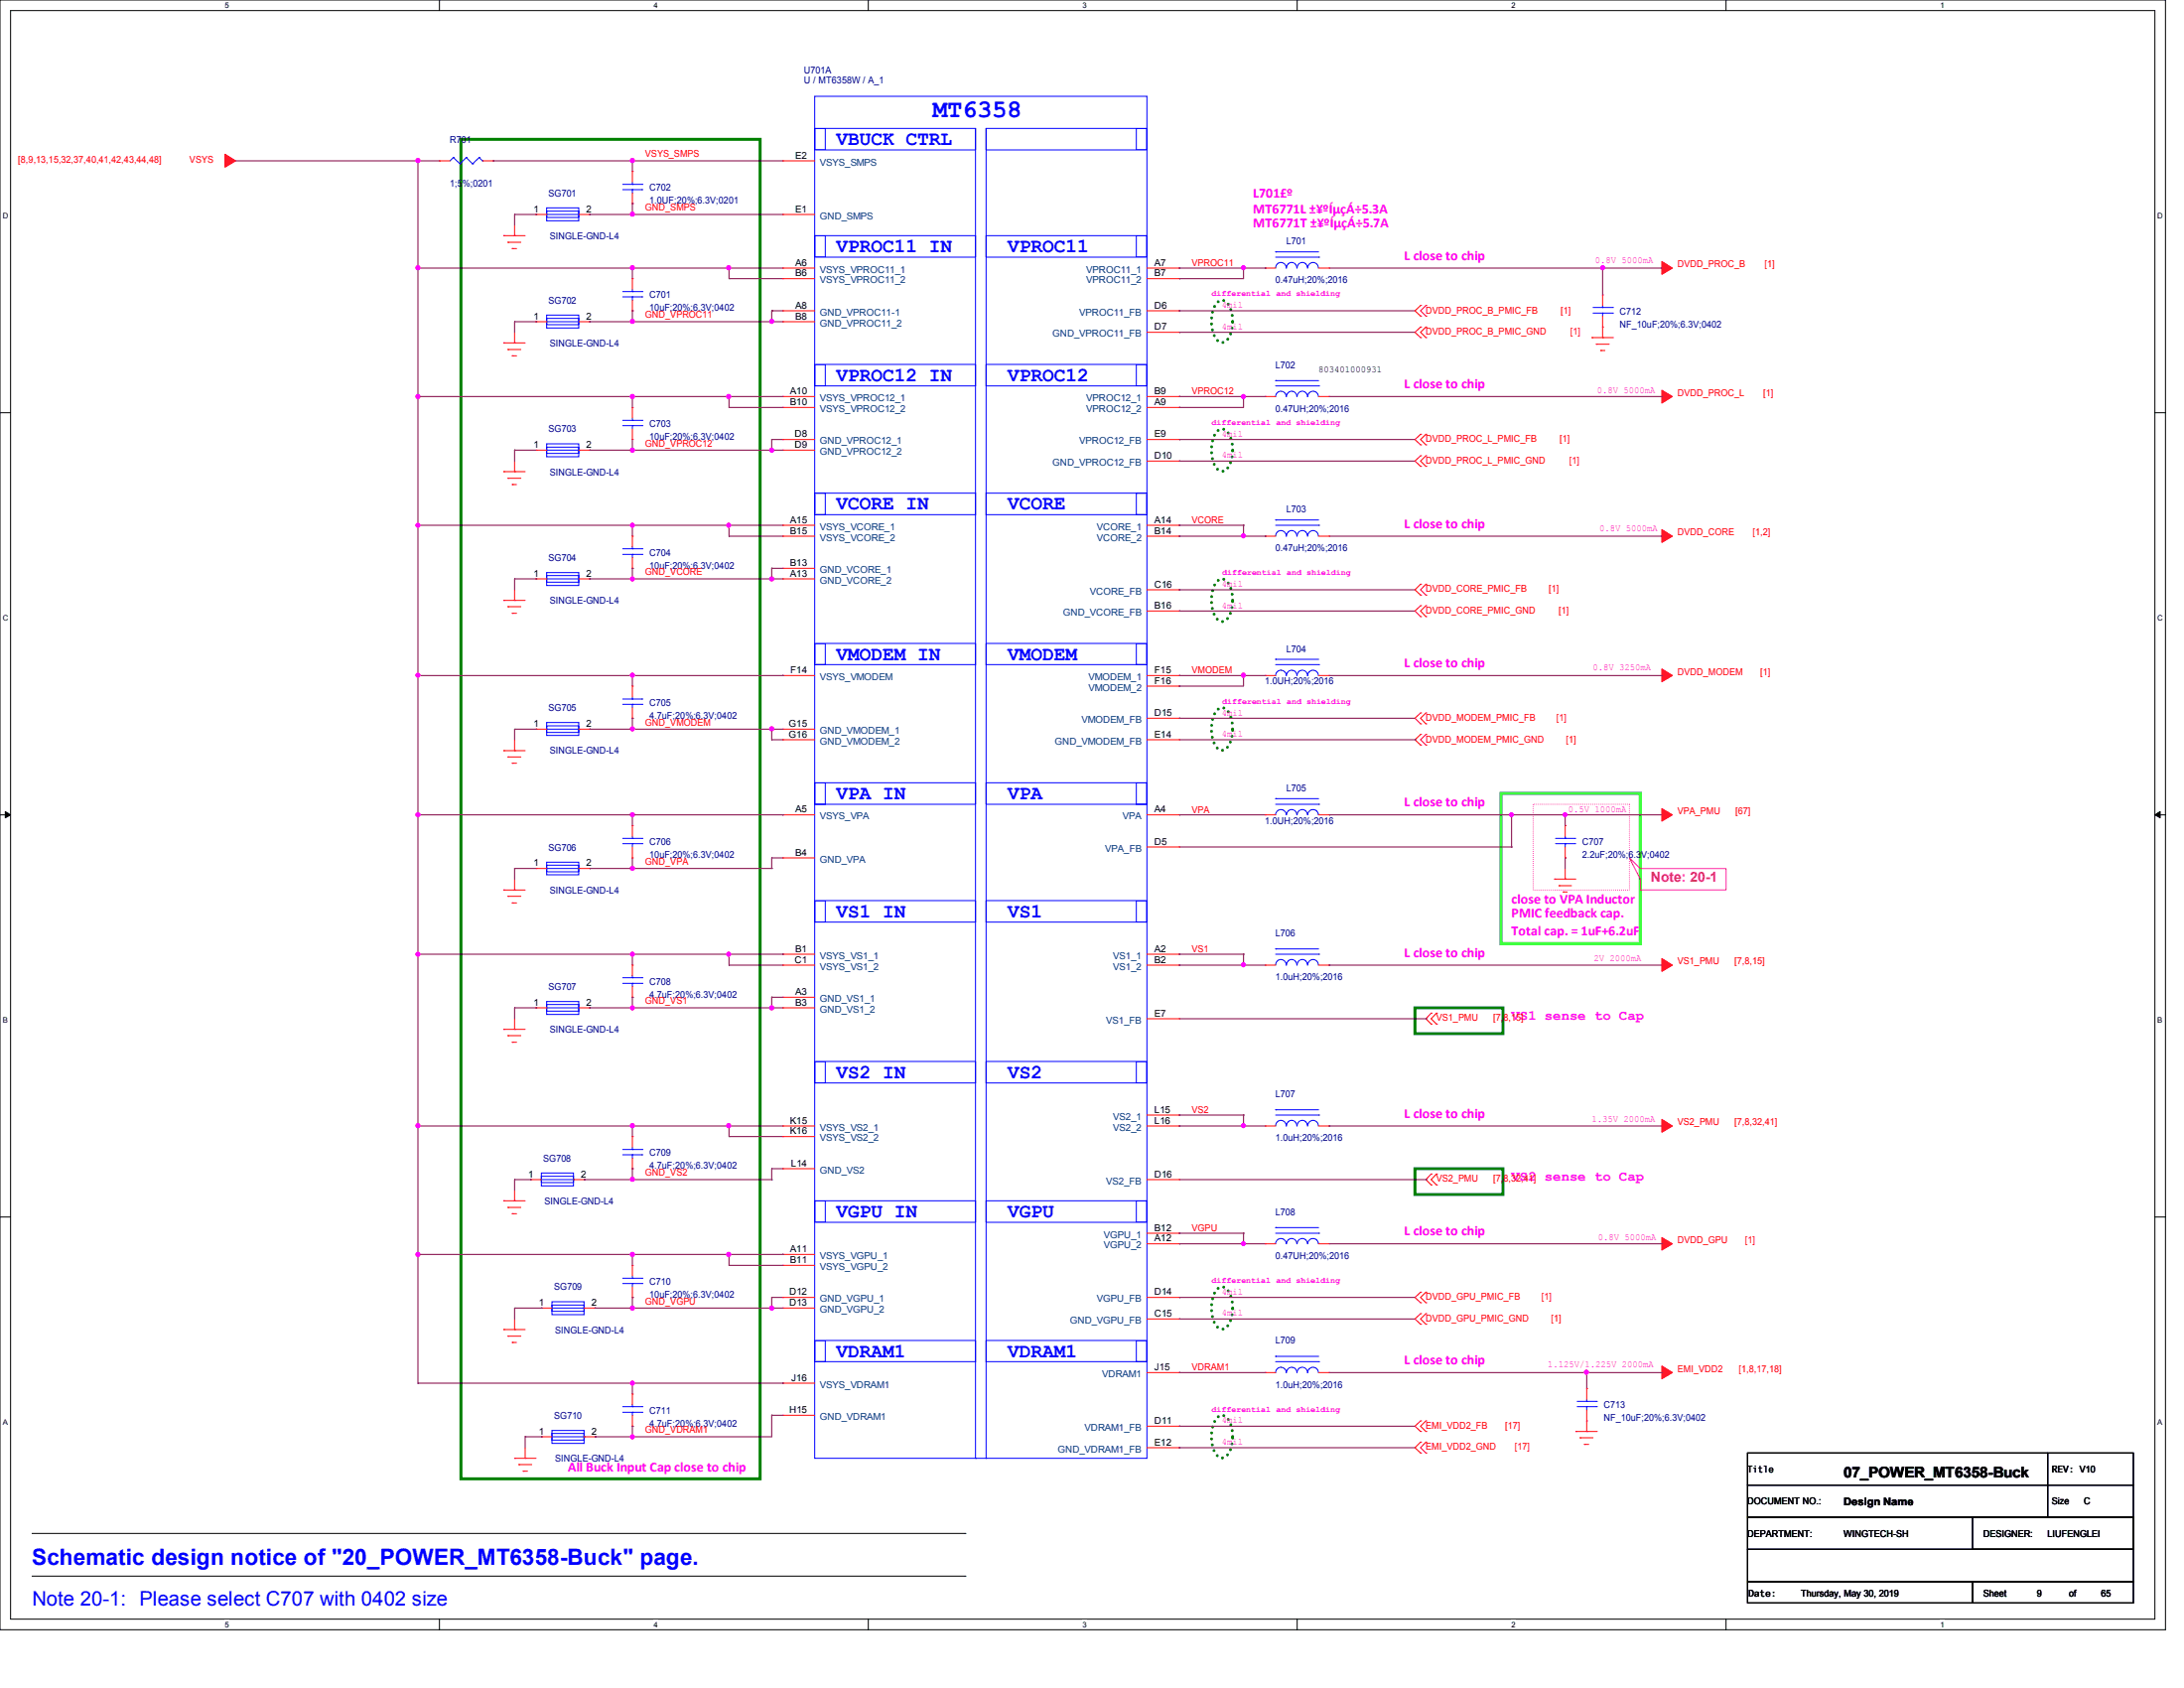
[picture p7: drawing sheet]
<svg xmlns="http://www.w3.org/2000/svg" width="279mm" height="216mm" viewBox="0 0 279 216" stroke-linecap="round" stroke-linejoin="round" font-family="sans-serif">
<path d="M0 0h277v208.4h-277zM1.4 1.4h274.3v205.7h-274.3z" fill="none" stroke="#000" stroke-width=".13"/>
<g fill="#fff">
<path d="M28.8 .1h.5v1.1h-.5z"/>
<path d="M28.8 207.2h.5v1.1h-.5z"/>
</g>
<path d="M56.2 0v1.4M56.2 207.1v1.3" fill="none" stroke="#000" stroke-width=".13"/>
<g fill="#fff">
<path d="M83.7 .1h.5v1.1h-.5z"/>
<path d="M83.7 207.2h.5v1.1h-.5z"/>
</g>
<path d="M111.1 0v1.4M111.1 207.1v1.3" fill="none" stroke="#000" stroke-width=".13"/>
<g fill="#fff">
<path d="M138.5 .1h.6v1.1h-.6z"/>
<path d="M138.5 207.2h.6v1.1h-.6z"/>
</g>
<path d="M165.9 0v1.4M165.9 207.1v1.3" fill="none" stroke="#000" stroke-width=".13"/>
<g fill="#fff">
<path d="M193.4 .1h.5v1.1h-.5z"/>
<path d="M193.4 207.2h.5v1.1h-.5z"/>
</g>
<path d="M220.8 0v1.4M220.8 207.1v1.3" fill="none" stroke="#000" stroke-width=".13"/>
<g fill="#fff">
<path d="M248.2 .1h.6v1.1h-.6z"/>
<path d="M248.2 207.2h.6v1.1h-.6z"/>
<path d="M.3 27.1h.8v1.1h-.8z"/>
<path d="M276 27.1h.7v1.1h-.7z"/>
<path d="M.3 78.5h.8v1.1h-.8z"/>
<path d="M276 78.5h.7v1.1h-.7z"/>
</g>
<path d="M0 52.8h1.4M275.7 52.8h1.3" fill="none" stroke="#000" stroke-width=".13"/>
<g fill="#fff">
<path d="M.3 129.9h.7v1.1h-.7z"/>
<path d="M276 129.9h.6v1.1h-.6z"/>
</g>
<path d="M0 104.2h1.4M275.7 104.2h1.3" fill="none" stroke="#000" stroke-width=".13"/>
<path d="M.7 103.8l.7 .4-.7 .4zM275.7 104.2l.7-.4v.8z" fill="#000" stroke="#000" stroke-width=".13"/>
<g fill="#fff">
<path d="M.3 181.4h.7v1.1h-.7z"/>
<path d="M276 181.4h.6v1.1h-.6z"/>
</g>
<g fill="none" stroke="#000" stroke-width=".13">
<path d="M0 155.7h1.4M275.7 155.7h1.3M4.1 196.1h119.3M123.4 196.1h.1M223.6 185.8h38.4v4.1h-38.4zM223.6 189.9h38.4v4.2h-38.4zM223.6 198.2h49.3v4.1h-49.3zM223.6 194.1h49.3v4.1h-49.3zM252.3 194.1h20.6v4.1h-20.6zM262 185.8h10.9v4.1h-10.9zM262 189.9h10.9v4.2h-10.9zM4.1 201.6h119.3"/>
<path d="M123.4 201.6h.1M223.6 202.3h28.7v2.7h-28.7zM252.3 202.3h20.6v2.7h-20.6z"/>
</g>
<path d="M59 17.8h38.2v171.3h-38.2zM181 128.9h11.3v3.3h-11.3zM181 149.5h11.3v3.3h-11.3z" fill="none" stroke="#008000" stroke-width=".38"/>
<path d="M192 101.5h17.8v19.2h-17.8z" fill="none" stroke="#0f0" stroke-width=".38"/>
<path d="M155.7 38.8a.82 .82 0 0 1 1.3 0 4.4 4.4 0 0 1 0 4.6 .82 .82 0 0 1-1.3 0 4.4 4.4 0 0 1 0-4.6zM155.7 55.2a.82 .82 0 0 1 1.3 0 4.4 4.4 0 0 1 0 4.7 .82 .82 0 0 1-1.3 0 4.4 4.4 0 0 1 0-4.7zM155.7 74.4a.81 .81 0 0 1 1.3 0 4.5 4.5 0 0 1 0 4.7 .81 .81 0 0 1-1.3 0 4.5 4.5 0 0 1 0-4.7zM155.7 90.9a.81 .81 0 0 1 1.3 0 4.5 4.5 0 0 1 0 4.7 .81 .81 0 0 1-1.3 0 4.5 4.5 0 0 1 0-4.7zM155.7 165a.82 .82 0 0 1 1.3 0 4.4 4.4 0 0 1 0 4.6 .82 .82 0 0 1-1.3 0 4.4 4.4 0 0 1 0-4.6zM155.7 181.4a.81 .81 0 0 1 1.3 0 4.5 4.5 0 0 1 0 4.7 .81 .81 0 0 1-1.3 0 4.5 4.5 0 0 1 0-4.7z" fill="none" stroke="#008000" stroke-width=".38" stroke-dasharray="0 .8"/>
<path d="M196.1 102.9h12.3v10.9h-12.3z" fill="none" stroke="#ff0080" stroke-width=".13" stroke-dasharray="0 .3"/>
<path d="M208.4 109.7l1.4 1.4h11v2.7h-11v-1.4z" fill="none" stroke="#ff0080" stroke-width=".13"/>
<g fill="none" stroke="#f00" stroke-width=".13">
<path d="M56.2 20.6h1.4M56.2 20.6h.1M61.7 20.6h1.4M63.1 20.6h.1M64.4 30.1h.1M64.4 30.1h2.8M65 31h.1M65 31h1.6M65.5 31.8h.1M65.5 31.8h.6M65.8 30.1h.1M65.8 28.8v1.3"/>
<path d="M68.6 27.4h.1M68.6 27.4h1.3M74 27.4h1.4M75.4 27.4h.1M80.9 21.9h.1M80.9 26h.1M80.9 35.6h.1M80.9 39.8h.1M80.9 21.9v1.4M80.9 24.7v1.3M80.9 35.6v1.4M80.9 38.4v1.4"/>
<path d="M100.1 20.6h.1M100.1 34.3h.1M100.1 35.6h.1M100.1 39.8h.1M100.1 27.4h.1M100.1 20.6h4.1M100.1 34.3h4.1M100.1 27.4h4.1M100.1 35.6h4.1M100.1 39.8h4.1M146.7 34.3h4.2M146.7 35.6h4.2"/>
<path d="M146.7 39.8h4.2M150.9 34.3h.1M150.9 35.6h.1M150.9 39.8h.1M161.8 34.3h1.4M161.8 34.3h.1M168.7 34.3h1.4M170.1 34.3h.1M181.7 39.1h.1M181.7 39.1l-.7 .7 .7 .6M182.4 39.1l-.7 .7 .7 .6M182.4 39.1h.1"/>
<path d="M205 37.7h.1M205 37.7v1.4M64.4 43.9h.1M64.4 43.9h2.8M65 44.7h.1M65 44.7h1.6M65.5 45.5h.1M65.5 45.5h.6M65.8 43.9h.1M65.8 42.5v1.4M65.8 59v1.3M68.6 57.6h.1"/>
<path d="M68.6 41.1h.1M68.6 57.6h1.3M68.6 41.1h1.3M74 57.6h1.4M74 41.1h1.4M75.4 57.6h.1M75.4 41.1h.1M80.9 52.1h.1M80.9 56.2h.1M80.9 52.1v1.4M80.9 54.9v1.3M100.1 56.2h.1"/>
<path d="M100.1 41.1h.1M100.1 50.7h.1M100.1 52.1h.1M100.1 57.6h.1M100.1 57.6h4.1M100.1 41.1h4.1M100.1 56.2h4.1M100.1 52.1h4.1M100.1 50.7h4.1M146.7 42.5h4.2M146.7 56.2h4.2M146.7 52.1h4.2"/>
<path d="M146.7 50.7h4.2M146.7 59h4.2M150.9 42.5h.1M150.9 52.1h.1M150.9 59h.1M150.9 50.7h.1M150.9 56.2h.1M161.8 50.7h1.4M161.8 50.7h.1M168.7 50.7h1.4M170.1 50.7h.1M181.7 55.5h.1"/>
<path d="M181.7 56.9h.1M181.7 40.4h.1M181.7 41.8h.1M181.7 43.2h.1M181.7 58.3h.1M181.7 59.6h.1M181.7 55.5l-.7 .7 .7 .7M181.7 41.8l-.7 .7 .7 .7M181.7 58.3l-.7 .7 .7 .6M182.4 55.5l-.7 .7 .7 .7M182.4 41.8l-.7 .7 .7 .7M182.4 58.3l-.7 .7 .7 .6"/>
<path d="M182.4 56.9h.1M182.4 55.5h.1M182.4 40.4h.1M182.4 43.2h.1M182.4 41.8h.1M182.4 59.6h.1M182.4 58.3h.1M203.7 43.2h2.7M203.7 43.2h.1M204.2 44h1.7M204.2 44h.1M204.8 44.8h.5"/>
<path d="M204.8 44.8h.1M205 43.2h.1M205 41.8h.1M205 40.4v2.8M64.4 60.3h.1M64.4 76.8h.1M64.4 60.3h2.8M64.4 76.8h2.8M65 61.2h.1M65 77.6h.1M65 61.2h1.6M65 77.6h1.6"/>
<path d="M65.5 62h.1M65.5 78.4h.1M65.5 62h.6M65.5 78.4h.6M65.8 60.3h.1M65.8 76.8h.1M65.8 75.4v1.4M68.6 74h.1M68.6 74h1.3M74 74h1.4M75.4 74h.1M80.9 68.6h.1"/>
<path d="M80.9 72.7h.1M80.9 68.6v1.3M80.9 71.3v1.4M100.1 67.2h.1M100.1 68.6h.1M100.1 74h.1M100.1 72.7h.1M100.1 68.6h4.1M100.1 67.2h4.1M100.1 74h4.1M100.1 72.7h4.1M146.7 68.6h4.2"/>
<path d="M146.7 67.2h4.2M146.7 75.4h4.2M146.7 78.1h4.2M150.9 67.2h.1M150.9 68.6h.1M150.9 75.4h.1M150.9 78.1h.1M161.8 68.6h1.4M161.8 68.6h.1M168.7 68.6h1.4M170.1 68.6h.1M181.7 74.7h.1"/>
<path d="M181.7 76.1h.1M181.7 77.5h.1M181.7 78.9h.1M181.7 74.7l-.7 .7 .7 .7M181.7 77.5l-.7 .6 .7 .8M182.4 74.7l-.7 .7 .7 .7M182.4 77.5l-.7 .6 .7 .8M182.4 76.1h.1M182.4 74.7h.1M182.4 78.9h.1M182.4 77.5h.1M64.4 96h.1"/>
<path d="M64.4 96h2.8M65 96.8h.1M65 96.8h1.6M65.5 97.6h.1M65.5 97.6h.6M65.8 96h.1M65.8 94.6v1.4M68.6 93.3h.1M68.6 93.3h1.3M74 93.3h1.4M75.4 93.3h.1M80.9 87.8h.1"/>
<path d="M80.9 91.9h.1M80.9 87.8v1.4M80.9 90.5v1.4M100.1 86.4h.1M100.1 93.3h.1M100.1 94.6h.1M100.1 93.3h4.1M100.1 86.4h4.1M100.1 94.6h4.1M146.7 86.4h4.2M146.7 91.9h4.2M146.7 94.6h4.2"/>
<path d="M146.7 87.8h4.2M150.9 86.4h.1M150.9 91.9h.1M150.9 94.6h.1M150.9 87.8h.1M161.8 86.4h1.4M161.8 86.4h.1M168.7 86.4h1.4M170.1 86.4h.1M181.7 91.2h.1M181.7 92.6h.1M181.7 93.9h.1"/>
<path d="M181.7 95.3h.1M181.7 91.2l-.7 .7 .7 .7M181.7 93.9l-.7 .7 .7 .7M182.4 91.2l-.7 .7 .7 .7M182.4 93.9l-.7 .7 .7 .7M182.4 92.6h.1M182.4 91.2h.1M182.4 95.3h.1M182.4 93.9h.1M64.4 113.8h.1M64.4 113.8h2.8M65 114.6h.1"/>
<path d="M65 114.6h1.6M65.5 115.5h.1M65.5 115.5h.6M65.8 113.8h.1M65.8 112.4v1.4M68.6 111.1h.1M68.6 111.1h1.3M74 111.1h1.4M75.4 111.1h.1M80.9 105.6h.1M80.9 109.7h.1M80.9 105.6v1.4"/>
<path d="M80.9 108.3v1.4M100.1 104.2h.1M100.1 109.7h.1M100.1 104.2h4.1M100.1 109.7h4.1M146.7 104.2h4.2M146.7 108.3h4.2M150.9 104.2h.1M150.9 108.3h.1M161.8 104.2h1.4M161.8 104.2h.1M168.7 104.2h1.4"/>
<path d="M170.1 104.2h.1M198.9 112.4h2.7M198.9 112.4h.1M199.4 113.3h1.6M199.4 113.3h.1M200 114.1h.1M200 114.1h.5M200.2 112.4h.1M200.2 105.6h.1M200.2 109.7h.1M200.2 105.6v1.4M200.2 108.3v1.4"/>
<path d="M200.2 111.1v1.3M64.4 131.7h.1M64.4 131.7h2.8M65 132.5h.1M65 132.5h1.6M65.5 133.3h.1M65.5 133.3h.6M65.8 131.7h.1M65.8 130.3v1.4M68.6 128.9h.1M68.6 128.9h1.3M74 128.9h1.4"/>
<path d="M75.4 128.9h.1M80.9 123.4h.1M80.9 127.6h.1M80.9 123.4v1.4M80.9 126.2v1.4M100.1 122h.1M100.1 127.6h.1M100.1 128.9h.1M100.1 123.4h.1M100.1 123.4h4.1M100.1 122h4.1M100.1 127.6h4.1"/>
<path d="M100.1 128.9h4.1M146.7 123.4h4.2M146.7 122h4.2M146.7 130.3h4.2M150.9 122h.1M150.9 123.4h.1M150.9 130.3h.1M161.8 123.4h1.4M161.8 123.4h.1M168.7 123.4h1.4M170.1 123.4h.1M183.1 129.6h.1"/>
<path d="M183.1 131h.1M183.1 129.6l-.7 .7 .7 .7M183.8 131h.1M183.8 129.6h.1M183.8 129.6l-.7 .7 .7 .7M64.4 153.6h.1M64.4 153.6h2.8M65 154.4h.1M65 154.4h1.6M65.5 155.2h.1M65.5 155.2h.6M65.8 153.6h.1"/>
<path d="M65.8 152.2v1.4M67.9 150.9h.1M67.9 150.9h1.4M73.4 150.9h1.3M74.7 150.9h.1M80.9 145.4h.1M80.9 149.5h.1M80.9 145.4v1.3M80.9 148.1v1.4M100.1 144h.1M100.1 149.5h.1M100.1 145.4h.1"/>
<path d="M100.1 144h4.1M100.1 149.5h4.1M100.1 145.4h4.1M146.7 159.1h4.2M146.7 150.9h4.2M146.7 144h4.2M146.7 142.6h4.2M146.7 157.7h4.2M150.9 142.6h.1M150.9 144h.1M150.9 150.9h.1M150.9 159.1h.1"/>
<path d="M150.9 157.7h.1M161.8 159.1h1.4M161.8 144h1.4M161.8 159.1h.1M161.8 144h.1M168.7 159.1h1.4M168.7 144h1.4M170.1 159.1h.1M170.1 144h.1M183.1 150.2h.1M183.1 151.6h.1M183.1 150.2l-.7 .7 .7 .7"/>
<path d="M183.8 151.6h.1M183.8 150.2h.1M183.8 150.2l-.7 .7 .7 .7M64.4 170.1h.1M64.4 170.1h2.8M65 170.9h.1M65 170.9h1.6M65.5 171.7h.1M65.5 171.7h.6M65.8 170.1h.1M65.8 168.7v1.4M69.3 167.3h1.3"/>
<path d="M69.3 167.3h.1M74.7 167.3h1.4M76.1 167.3h.1M80.9 161.8h.1M80.9 165.9h.1M80.9 178.3h.1M80.9 161.8v1.4M80.9 164.6v1.3M80.9 178.3v1.4M100.1 176.9h.1M100.1 165.9h.1M100.1 167.3h.1"/>
<path d="M100.1 160.4h.1M100.1 161.8h.1M100.1 167.3h4.1M100.1 176.9h4.1M100.1 165.9h4.1M100.1 160.4h4.1M100.1 161.8h4.1M146.7 175.6h4.2M146.7 165.9h4.2M146.7 168.7h4.2M150.9 175.6h.1M150.9 168.7h.1"/>
<path d="M150.9 165.9h.1M161.8 175.6h1.4M161.8 175.6h.1M168.7 175.6h1.4M170.1 175.6h.1M181.7 165.3h.1M181.7 166.6h.1M181.7 168h.1M181.7 169.4h.1M181.7 165.3l-.7 .6 .7 .7M181.7 168l-.7 .7 .7 .7M182.4 165.3l-.7 .6 .7 .7"/>
<path d="M182.4 168l-.7 .7 .7 .7M182.4 166.6h.1M182.4 165.3h.1M182.4 169.4h.1M182.4 168h.1M203 177.6h.1M203 177.6v1.4M65.8 186.5h2.8M65.8 186.5h.1M66.4 187.3h1.6M66.4 187.3h.1M66.9 188.2h.6"/>
<path d="M66.9 188.2h.1M67.2 186.5h.1M67.2 185.2v1.3M69.3 183.8h1.3M69.3 183.8h.1M74.7 183.8h1.4M76.1 183.8h.1M80.9 182.4h.1M80.9 181v1.4M100.1 181h.1M100.1 181h4.1M146.7 182.4h4.2"/>
<path d="M146.7 185.2h4.2M150.9 182.4h.1M150.9 185.2h.1M181.7 181.7h.1M181.7 183.1h.1M181.7 184.4h.1M181.7 185.8h.1M181.7 181.7l-.7 .7 .7 .7M181.7 184.4l-.7 .8 .7 .6M182.4 181.7l-.7 .7 .7 .7M182.4 184.4l-.7 .8 .7 .6M182.4 183.1h.1"/>
<path d="M182.4 181.7h.1M182.4 185.8h.1M182.4 184.4h.1M201.6 183.1h2.7M201.6 183.1h.1M202.1 183.9h1.7M202.1 183.9h.1M202.7 184.7h.5M202.7 184.7h.1M203 183.1h.1M203 181.7h.1M203 180.3v2.8"/>
</g>
<g fill="#f00" stroke="#f00" stroke-width=".13">
<path d="M28.8 19.7l1.3 .9-1.3 .8z" fill-rule="evenodd"/>
<path d="M212.6 33.4l1.4 .9-1.4 .8z" fill-rule="evenodd"/>
<path d="M212.6 49.9l1.4 .8-1.4 .9z" fill-rule="evenodd"/>
<path d="M212.6 67.7l1.4 .9-1.4 .8z" fill-rule="evenodd"/>
<path d="M212.6 85.6l1.4 .8-1.4 .8z" fill-rule="evenodd"/>
<path d="M212.6 103.4l1.4 .8-1.4 .8z" fill-rule="evenodd"/>
<path d="M212.6 122.6l1.4 .8-1.4 .8z" fill-rule="evenodd"/>
<path d="M212.6 143.2l1.4 .8-1.4 .8z" fill-rule="evenodd"/>
<path d="M212.6 158.3l1.4 .8-1.4 .8z" fill-rule="evenodd"/>
<path d="M212.6 174.7l1.4 .9-1.4 .8z" fill-rule="evenodd"/>
</g>
<g fill="none" stroke="#00f" stroke-width=".13">
<path d="M104.2 16.4h1.4v2.8h-1.4zM104.2 16.4h20.6v2.8h-20.6zM104.2 12.3h42.5v174.2h-42.5zM124.8 16.4v170.1M126.2 16.4v170.1M126.2 16.4h20.5v2.8h-20.5zM145.4 16.4h1.3v2.8h-1.3zM58 20.2h.1M58 20.2l.8 .8M58 20.2l-.4 .4M58.8 21h.1M59.6 20.2h.1"/>
<path d="M59.6 20.2l.9 .8M59.6 20.2l-.8 .8M60.5 21h.1M61.3 20.2h.1M61.3 20.2l.4 .4M61.3 20.2l-.8 .8M61.7 20.6h.1M69.9 27h4.1v.8h-4.1zM69.9 26.6h4.1v1.6h-4.1zM69.9 27.4h4.1M74 27.4h.1M79.7 24.3h2.4"/>
<path d="M79.7 23.6h2.4M79.7 38h2.4M79.7 37.3h2.4M80.9 23.6h.1M80.9 24.3h.1M80.9 37.3h.1M80.9 38h.1M80.9 23.3v.3M80.9 24.3v.4M80.9 37v.3M80.9 38v.4M82.1 24.3h.1"/>
<path d="M82.1 23.6h.1M82.1 38h.1M82.1 37.3h.1M104.2 30.1h1.4v2.8h-1.4zM104.2 30.1h20.6v2.8h-20.6zM126.2 30.1h20.5v2.8h-20.5zM145.4 30.1h1.3v2.8h-1.3zM163.2 32.2h.1M163.2 32.9h5.5M163.2 32.2h5.5M164.5 34.3a.68 .68 0 0 0-.6-.7 .68 .68 0 0 0-.7 .7M165.9 34.3a.66 .66 0 0 0-.7-.7 .66 .66 0 0 0-.6 .7"/>
<path d="M167.3 34.3a.66 .66 0 0 0-.7-.7 .66 .66 0 0 0-.7 .7M168.7 34.3a.68 .68 0 0 0-.7-.7 .68 .68 0 0 0-.7 .7M168.7 32.9h.1M203.8 39.3h2.5M205 39.3h.1M205 39.1v.2M206.3 39.3h.1M69.9 57.2h4.1v.8h-4.1zM69.9 56.8h4.1v1.6h-4.1zM69.9 40.7h4.1v.8h-4.1zM69.9 40.3h4.1v1.7h-4.1zM69.9 57.6h4.1"/>
<path d="M69.9 41.1h4.1M74 57.6h.1M74 41.1h.1M79.7 54.4h2.4M79.7 53.8h2.4M80.9 53.8h.1M80.9 54.4h.1M80.9 53.5v.3M80.9 54.4v.5M82.1 54.4h.1M82.1 53.8h.1M104.2 46.6h1.4v2.8h-1.4z"/>
<path d="M104.2 46.6h20.6v2.8h-20.6zM126.2 46.6h20.5v2.8h-20.5zM145.4 46.6h1.3v2.8h-1.3zM163.2 50.7a.68 .68 0 0 1 .7-.7 .68 .68 0 0 1 .6 .7M163.2 48.7h.1M163.2 49.4h5.5M163.2 48.7h5.5M164.6 50.7a.66 .66 0 0 1 .6-.7 .66 .66 0 0 1 .7 .7M165.9 50.7a.66 .66 0 0 1 .7-.7 .66 .66 0 0 1 .7 .7M167.3 50.7a.68 .68 0 0 1 .7-.7 .68 .68 0 0 1 .7 .7M168.7 49.4h.1M203.8 40h2.5"/>
<path d="M205 40h.1M205 40v.4M206.3 40h.1M69.9 73.6h4.1v.9h-4.1zM69.9 73.2h4.1v1.7h-4.1zM69.9 74h4.1M74 74h.1M79.7 70.9h2.4M79.7 70.2h2.4M80.9 70.2h.1M80.9 70.9h.1M80.9 69.9v.3"/>
<path d="M80.9 70.9v.4M82.1 70.9h.1M82.1 70.2h.1M104.2 63.1h1.4v2.7h-1.4zM104.2 63.1h20.6v2.7h-20.6zM126.2 63.1h20.5v2.7h-20.5zM145.4 63.1h1.3v2.7h-1.3zM163.2 66.5h.1M163.2 67.2h5.5M163.2 66.5h5.5M164.5 68.6a.68 .68 0 0 0-.6-.7 .68 .68 0 0 0-.7 .7M165.9 68.6a.66 .66 0 0 0-.7-.7 .66 .66 0 0 0-.6 .7"/>
<path d="M167.3 68.6a.66 .66 0 0 0-.7-.7 .66 .66 0 0 0-.7 .7M168.7 68.6a.68 .68 0 0 0-.7-.7 .68 .68 0 0 0-.7 .7M168.7 67.2h.1M69.9 92.8h4.1v.9h-4.1zM69.9 92.4h4.1v1.7h-4.1zM69.9 93.3h4.1M74 93.3h.1M79.7 90.1h2.4M79.7 89.4h2.4M80.9 89.4h.1M80.9 90.1h.1M80.9 89.2v.2"/>
<path d="M80.9 90.1v.4M82.1 90.1h.1M82.1 89.4h.1M104.2 82.3h1.4v2.7h-1.4zM104.2 82.3h20.6v2.7h-20.6zM126.2 82.3h20.5v2.7h-20.5zM145.4 82.3h1.3v2.7h-1.3zM163.2 86.4a.68 .68 0 0 1 .7-.7 .68 .68 0 0 1 .6 .7M163.2 84.3h.1M163.2 85h5.5M163.2 84.3h5.5M164.6 86.4a.66 .66 0 0 1 .6-.7 .66 .66 0 0 1 .7 .7"/>
<path d="M165.9 86.4a.66 .66 0 0 1 .7-.7 .66 .66 0 0 1 .7 .7M167.3 86.4a.68 .68 0 0 1 .7-.7 .68 .68 0 0 1 .7 .7M168.7 85h.1M69.9 110.7h4.1v.8h-4.1zM69.9 110.3h4.1v1.6h-4.1zM69.9 111.1h4.1M74 111.1h.1M79.7 107.9h2.4M79.7 107.2h2.4M80.9 107.2h.1M80.9 107.9h.1M80.9 107v.2"/>
<path d="M80.9 107.9v.4M82.1 107.9h.1M82.1 107.2h.1M104.2 100.1h1.4v2.8h-1.4zM104.2 115.2h1.4v2.7h-1.4zM104.2 100.1h20.6v2.8h-20.6zM104.2 115.2h20.6v2.7h-20.6zM126.2 100.1h20.5v2.8h-20.5zM126.2 115.2h20.5v2.7h-20.5zM145.4 100.1h1.3v2.8h-1.3zM145.4 115.2h1.3v2.7h-1.3zM163.2 104.2a.68 .68 0 0 1 .7-.7 .68 .68 0 0 1 .6 .7"/>
<path d="M163.2 102.2h.1M163.2 102.9h5.5M163.2 102.2h5.5M164.6 104.2a.66 .66 0 0 1 .6-.7 .66 .66 0 0 1 .7 .7M165.9 104.2a.66 .66 0 0 1 .7-.7 .66 .66 0 0 1 .7 .7M167.3 104.2a.68 .68 0 0 1 .7-.7 .68 .68 0 0 1 .7 .7M168.7 102.9h.1M199 107.9h2.5M199 107.2h2.5M200.2 107.2h.1M200.2 107.9h.1M200.2 107v.2"/>
<path d="M200.2 107.9v.4M201.5 107.9h.1M201.5 107.2h.1M69.9 128.5h4.1v.8h-4.1zM69.9 128.1h4.1v1.7h-4.1zM69.9 128.9h4.1M74 128.9h.1M79.7 125.8h2.4M79.7 125.1h2.4M80.9 125.1h.1M80.9 125.8h.1M80.9 124.8v.3"/>
<path d="M80.9 125.8v.4M82.1 125.8h.1M82.1 125.1h.1M104.2 135.8h1.4v2.7h-1.4zM104.2 135.8h20.6v2.7h-20.6zM126.2 135.8h20.5v2.7h-20.5zM145.4 135.8h1.3v2.7h-1.3zM163.2 121.4h.1M163.2 122h5.5M163.2 121.4h5.5M164.5 123.4a.68 .68 0 0 0-.6-.7 .68 .68 0 0 0-.7 .7M165.9 123.4a.66 .66 0 0 0-.7-.7 .66 .66 0 0 0-.6 .7"/>
<path d="M167.3 123.4a.66 .66 0 0 0-.7-.7 .66 .66 0 0 0-.7 .7M168.7 123.4a.68 .68 0 0 0-.7-.7 .68 .68 0 0 0-.7 .7M168.7 122h.1M69.3 150.5h4.1v.8h-4.1zM69.3 150h4.1v1.7h-4.1zM69.3 150.9h4.1M73.4 150.9h.1M79.7 147.7h2.4M79.7 147h2.4M80.9 147h.1M80.9 147.7h.1M80.9 146.7v.3"/>
<path d="M80.9 147.7v.4M82.1 147.7h.1M82.1 147h.1M104.2 153.6h1.4v2.7h-1.4zM104.2 153.6h20.6v2.7h-20.6zM126.2 153.6h20.5v2.7h-20.5zM145.4 153.6h1.3v2.7h-1.3zM163.2 159.1a.68 .68 0 0 1 .7-.7 .68 .68 0 0 1 .6 .7M163.2 157h.1M163.2 141.9h.1M163.2 157.7h5.5M163.2 142.6h5.5"/>
<path d="M163.2 157h5.5M163.2 141.9h5.5M164.5 144a.68 .68 0 0 0-.6-.7 .68 .68 0 0 0-.7 .7M164.6 159.1a.66 .66 0 0 1 .6-.7 .66 .66 0 0 1 .7 .7M165.9 144a.66 .66 0 0 0-.7-.7 .66 .66 0 0 0-.6 .7M165.9 159.1a.66 .66 0 0 1 .7-.7 .66 .66 0 0 1 .7 .7M167.3 144a.66 .66 0 0 0-.7-.7 .66 .66 0 0 0-.7 .7M167.3 159.1a.68 .68 0 0 1 .7-.7 .68 .68 0 0 1 .7 .7M168.7 144a.68 .68 0 0 0-.7-.7 .68 .68 0 0 0-.7 .7M168.7 157.7h.1M168.7 142.6h.1M70.6 166.9h4.1v.8h-4.1z"/>
<path d="M70.6 166.5h4.1v1.6h-4.1zM70.6 167.3h4.1M74.7 167.3h.1M79.7 164.2h2.4M79.7 163.5h2.4M79.7 179.9h2.4M80.9 163.5h.1M80.9 164.2h.1M80.9 179.9h.1M80.9 163.2v.3M80.9 164.2v.4M80.9 179.7v.2"/>
<path d="M82.1 164.2h.1M82.1 163.5h.1M82.1 179.9h.1M104.2 171.4h1.4v2.8h-1.4zM104.2 171.4h20.6v2.8h-20.6zM126.2 171.4h20.5v2.8h-20.5zM145.4 171.4h1.3v2.8h-1.3zM163.2 173.5h.1M163.2 174.2h5.5M163.2 173.5h5.5M164.5 175.6a.68 .68 0 0 0-.6-.7 .68 .68 0 0 0-.7 .7M165.9 175.6a.66 .66 0 0 0-.7-.7 .66 .66 0 0 0-.6 .7"/>
<path d="M167.3 175.6a.66 .66 0 0 0-.7-.7 .66 .66 0 0 0-.7 .7M168.7 175.6a.68 .68 0 0 0-.7-.7 .68 .68 0 0 0-.7 .7M168.7 174.2h.1M201.8 179.9h2.4M201.8 179.2h2.4M203 179.2h.1M203 179.9h.1M203 179v.2M203 179.9v.4M204.2 179.9h.1M204.2 179.2h.1M70.6 183.3h4.1v.9h-4.1z"/>
<path d="M70.6 183h4.1v1.6h-4.1zM70.6 183.8h4.1M74.7 183.8h.1M79.7 180.6h2.4M80.9 180.6h.1M80.9 180.6v.4M82.1 180.6h.1M124.8 186.5h.1M126.2 186.5h.1"/>
</g>
<g fill="none" stroke="#800040" stroke-width=".13">
<path d="M30.1 20.6h26.1M53.5 20.6h.1M53.5 34.3h.1M53.5 20.6v156.3M53.5 34.3h46.6M63.1 20.6h.1M63.1 20.6h37M65.8 27.4h.1M65.8 27.4v1.4M65.8 27.4h2.8M68.6 27.4h.1M75.4 27.4h.1"/>
<path d="M75.4 27.4h24.7M80.9 34.3h.1M80.9 39.8h.1M80.9 20.6h.1M80.9 26h.1M80.9 27.4h.1M80.9 20.6v1.3M80.9 26v1.4M80.9 34.3v1.3M80.9 39.8v1.3M93.3 35.6h.1M93.3 34.3h.1"/>
<path d="M93.3 34.3v1.3M93.3 35.6h6.8M98.7 39.8h1.4M98.7 39.8h.1M98.7 39.8v1.3M150.9 34.3h10.9M150.9 35.6h.1M150.9 39.8h.1M150.9 34.3h.1M150.9 39.8h30.1M159.1 34.3h.1M159.1 34.3v1.3h-8.2"/>
<path d="M161.8 34.3h.1M170.1 34.3h42.5M205 34.3h.1M205 34.3v3.4M212.6 34.3h.1M53.5 50.7h.1M53.5 50.7h46.6M65.8 57.6h2.8M65.8 57.6h.1M65.8 41.1h.1M65.8 41.1v1.4M65.8 57.6v1.4"/>
<path d="M65.8 41.1h2.8M68.6 41.1h.1M75.4 41.1h.1M75.4 57.6h.1M75.4 57.6h24.7M75.4 41.1h24.7M80.9 50.7h.1M80.9 57.6h.1M80.9 41.1h.1M80.9 50.7v1.4M80.9 56.2v1.4M93.3 50.7h.1"/>
<path d="M93.3 52.1h.1M93.3 50.7v1.4M93.3 52.1h6.8M98.7 56.2h1.4M98.7 57.6h.1M98.7 56.2h.1M98.7 41.1h.1M98.7 56.2v1.4M150.9 50.7h10.9M150.9 59h.1M150.9 56.2h.1M150.9 50.7h.1"/>
<path d="M150.9 52.1h.1M150.9 42.5h.1M150.9 56.2h30.1M150.9 59h30.1M150.9 42.5h30.1M159.1 50.7h.1M159.1 50.7v1.4h-8.2M170.1 50.7h42.5M212.6 50.7h.1M53.5 67.2h.1M53.5 67.2h46.6M65.8 74h.1"/>
<path d="M65.8 74v1.4M65.8 74h2.8M68.6 74h.1M75.4 74h.1M75.4 74h24.7M80.9 74h.1M80.9 67.2h.1M80.9 72.7h.1M80.9 67.2v1.4M80.9 72.7v1.3M93.3 68.6h.1M93.3 67.2h.1"/>
<path d="M93.3 67.2v1.4M93.3 68.6h6.8M98.7 72.7h1.4M98.7 74h.1M98.7 72.7h.1M98.7 72.7v1.3M150.9 68.6h10.9M150.9 67.2h8.2M150.9 75.4h.1M150.9 68.6h.1M150.9 67.2h.1M150.9 78.1h.1"/>
<path d="M150.9 75.4h30.1M150.9 78.1h30.1M159.1 67.2h.1M159.1 67.2v1.4M161.8 68.6h.1M170.1 68.6h42.5M212.6 68.6h.1M53.5 86.4h.1M53.5 86.4h46.6M65.8 93.3h.1M65.8 93.3h2.8M65.8 93.3v1.3"/>
<path d="M68.6 93.3h.1M75.4 93.3h.1M75.4 93.3h24.7M80.9 86.4h.1M80.9 93.3h.1M80.9 91.9h.1M80.9 86.4v1.4M80.9 91.9v1.4M98.7 94.6h1.4M98.7 93.3h.1M98.7 94.6h.1M98.7 93.3v1.3"/>
<path d="M100.1 86.4h.1M150.9 86.4h10.9M150.9 91.9h.1M150.9 87.8h.1M150.9 86.4h.1M150.9 94.6h30.1M150.9 91.9h30.1M159.1 86.4h.1M159.1 86.4v1.4h-8.2M170.1 86.4h42.5M181 94.6h.1M212.6 86.4h.1"/>
<path d="M53.5 104.2h.1M53.5 104.2h46.6M65.8 111.1h2.8M65.8 111.1h.1M65.8 111.1v1.3M75.4 111.1h.1M75.4 111.1h23.3M80.9 104.2h.1M80.9 111.1h.1M80.9 104.2v1.4M80.9 109.7v1.4M98.7 109.7h1.4"/>
<path d="M98.7 109.7h.1M98.7 111.1h.1M98.7 109.7v1.4M100.1 104.2h.1M150.9 104.2h.1M150.9 108.3h42.5M150.9 104.2h10.9M170.1 104.2h42.5M170.1 104.2h.1M193.4 104.2h.1M193.4 108.3h.1M193.4 104.2v4.1"/>
<path d="M200.2 109.7h.1M200.2 104.2h.1M200.2 104.2v1.4M200.2 109.7v1.4M53.5 122h.1M53.5 122h46.6M65.8 128.9h.1M65.8 128.9v1.4M65.8 128.9h2.8M68.6 128.9h.1M75.4 128.9h.1M75.4 128.9h24.7"/>
<path d="M80.9 122h.1M80.9 128.9h.1M80.9 127.6h.1M80.9 122v1.4M80.9 127.6v1.3M93.3 123.4h.1M93.3 122h.1M93.3 122v1.4M93.3 123.4h6.8M98.7 127.6h1.4M98.7 127.6h.1M98.7 128.9h.1"/>
<path d="M98.7 127.6v1.3M100.1 122h.1M150.9 123.4h10.9M150.9 122h8.2M150.9 123.4h.1M150.9 122h.1M150.9 130.3h31.5M159.1 123.4h.1M159.1 122h.1M159.1 122v1.4M170.1 123.4h.1M170.1 123.4h42.5"/>
<path d="M182.4 130.3h.1M53.5 144h.1M53.5 144h46.6M65.8 150.9h.1M65.8 150.9v1.3M65.8 150.9h2.1M67.9 150.9h.1M74.7 150.9h.1M74.7 150.9h24M80.9 144h.1M80.9 150.9h.1M80.9 149.5h.1"/>
<path d="M80.9 144v1.4M80.9 149.5v1.4M93.3 144h.1M93.3 145.4h.1M93.3 144v1.4M93.3 145.4h6.8M98.7 149.5h1.4M98.7 149.5h.1M98.7 150.9h.1M98.7 149.5v1.4M150.9 144h10.9M150.9 142.6h8.2"/>
<path d="M150.9 159.1h10.9M150.9 157.7h8.2M150.9 144h.1M150.9 142.6h.1M150.9 159.1h.1M150.9 157.7h.1M150.9 150.9h31.5M159.1 144h.1M159.1 142.6h.1M159.1 159.1h.1M159.1 157.7h.1M159.1 142.6v1.4"/>
<path d="M159.1 157.7v1.4M170.1 144h.1M170.1 159.1h42.5M170.1 144h42.5M182.4 150.9h.1M212.6 159.1h.1M53.5 160.4h.1M53.5 176.9h.1M53.5 160.4h46.6M53.5 176.9h46.6M65.8 167.3h.1M65.8 167.3v1.4"/>
<path d="M65.8 167.3h3.5M69.3 167.3h.1M76.1 167.3h.1M76.1 167.3h24M80.9 160.4h.1M80.9 165.9h.1M80.9 167.3h.1M80.9 176.9h.1M80.9 160.4v1.4M80.9 165.9v1.4M80.9 176.9v1.4M93.3 161.8h.1"/>
<path d="M93.3 160.4h.1M93.3 160.4v1.4M93.3 161.8h6.8M98.7 165.9h1.4M98.7 167.3h.1M98.7 165.9h.1M98.7 165.9v1.4M100.1 160.4h.1M100.1 176.9h.1M150.9 165.9h.1M150.9 175.6h.1M150.9 168.7h.1"/>
<path d="M150.9 165.9h30.1M150.9 168.7h30.1M150.9 175.6h10.9M170.1 175.6h42.5M203 175.6h.1M203 175.6v2M212.6 175.6h.1M67.2 183.8h.1M67.2 183.8v1.4M67.2 183.8h2.1M69.3 183.8h.1M76.1 183.8h.1"/>
<path d="M80.9 182.4h.1M80.9 183.8h.1M80.9 182.4v1.4M98.7 181h1.4M98.7 181h.1M98.7 181v2.8h-22.6M150.9 182.4h.1M150.9 185.2h.1M150.9 182.4h30.1M150.9 185.2h30.1"/>
</g>
<g fill="#f0f" stroke="#f0f" stroke-width=".13">
<circle cx="200.2" cy="104.2" r=".23"/>
<circle cx="159.1" cy="123.4" r=".24"/>
<circle cx="159.1" cy="144" r=".24"/>
<circle cx="80.9" cy="150.8" r=".25"/>
<circle cx="98.7" cy="128.9" r=".25"/>
<circle cx="80.9" cy="128.9" r=".25"/>
<circle cx="80.9" cy="104.2" r=".24"/>
<circle cx="80.9" cy="111.1" r=".24"/>
<circle cx="98.7" cy="167.3" r=".25"/>
<circle cx="80.9" cy="167.3" r=".25"/>
<circle cx="80.9" cy="183.8" r=".25"/>
<circle cx="53.5" cy="144" r=".25"/>
<circle cx="53.5" cy="160.4" r=".25"/>
<circle cx="53.5" cy="20.5" r=".25"/>
<circle cx="159.1" cy="159.1" r=".23"/>
<circle cx="193.4" cy="104.2" r=".23"/>
<circle cx="98.7" cy="93.2" r=".25"/>
<circle cx="159.1" cy="86.3" r=".24"/>
<circle cx="98.7" cy="74" r=".25"/>
<circle cx="80.9" cy="74" r=".25"/>
<circle cx="53.5" cy="50.7" r=".25"/>
<circle cx="53.5" cy="67.2" r=".25"/>
<circle cx="98.7" cy="57.6" r=".25"/>
<circle cx="80.9" cy="57.6" r=".25"/>
<circle cx="98.7" cy="41.1" r=".25"/>
<circle cx="80.9" cy="41.1" r=".25"/>
<circle cx="80.9" cy="20.5" r=".25"/>
<circle cx="159.1" cy="68.5" r=".24"/>
<circle cx="159.1" cy="50.7" r=".24"/>
<circle cx="159.1" cy="34.2" r=".24"/>
<circle cx="93.2" cy="34.2" r=".25"/>
<circle cx="93.2" cy="50.7" r=".25"/>
<circle cx="93.2" cy="67.2" r=".25"/>
<circle cx="93.2" cy="122" r=".25"/>
<circle cx="93.2" cy="144" r=".25"/>
<circle cx="93.2" cy="160.4" r=".25"/>
<circle cx="80.9" cy="93.2" r=".25"/>
<circle cx="80.9" cy="27.4" r=".25"/>
<circle cx="53.5" cy="34.2" r=".25"/>
<circle cx="80.9" cy="34.2" r=".25"/>
<circle cx="80.9" cy="50.7" r=".25"/>
<circle cx="80.9" cy="67.2" r=".25"/>
<circle cx="53.5" cy="86.4" r=".25"/>
<circle cx="80.9" cy="86.4" r=".25"/>
<circle cx="53.5" cy="104.2" r=".24"/>
<circle cx="53.5" cy="122" r=".25"/>
<circle cx="80.9" cy="122" r=".25"/>
<circle cx="80.9" cy="144" r=".25"/>
<circle cx="80.9" cy="160.4" r=".25"/>
<circle cx="80.9" cy="176.9" r=".25"/>
<circle cx="202.9" cy="175.5" r=".25"/>
<circle cx="205" cy="34.2" r=".25"/>
</g>
<text font-size="3.3" fill="#00f" x="119.3" y="15">MT6358</text>
<text font-size="2.9" fill="#00f" x="4.1" y="200.2">Schematic design notice of &quot;20_POWER_MT6358-Buck&quot; page.</text>
<g font-size="2.6" fill="#00f">
<text x="107" y="18.5">VBUCK CTRL</text>
<text x="107" y="32.3">VPROC11 IN</text>
<text x="128.9" y="32.3">VPROC11</text>
<text x="107" y="48.7">VPROC12 IN</text>
<text x="128.9" y="48.7">VPROC12</text>
<text x="107" y="65.2">VCORE IN</text>
<text x="128.9" y="65.2">VCORE</text>
<text x="107" y="84.4">VMODEM IN</text>
<text x="128.9" y="84.4">VMODEM</text>
<text x="107" y="102.2">VPA IN</text>
<text x="128.9" y="102.2">VPA</text>
<text x="107" y="117.3">VS1 IN</text>
<text x="128.9" y="117.3">VS1</text>
<text x="107" y="137.9">VS2 IN</text>
<text x="128.9" y="137.9">VS2</text>
<text x="107" y="155.7">VGPU IN</text>
<text x="128.9" y="155.7">VGPU</text>
<text x="107" y="173.6">VDRAM1</text>
<text x="128.9" y="173.6">VDRAM1</text>
<text x="4.1" y="205.3">Note 20-1: Please select C707 with 0402 size</text>
</g>
<text font-size="1.9" x="235.9" y="189">07_POWER_MT6358-Buck</text>
<g font-size="1.8" fill="#f0f">
<text x="160.3" y="29.1">MT6771T ±¥ºÍµçÁ÷5.7A</text>
<text x="160.3" y="25.3">L701£º</text>
<text x="160.3" y="27.3">MT6771L ±¥ºÍµçÁ÷5.3A</text>
<text x="179.7" y="33.2">L close to chip</text>
<text x="179.7" y="49.7">L close to chip</text>
<text x="179.7" y="67.5">L close to chip</text>
<text x="179.7" y="85.3">L close to chip</text>
<text x="179.7" y="103.2">L close to chip</text>
<text x="193.4" y="115.5">close to VPA Inductor</text>
<text x="193.4" y="117.3">PMIC feedback cap.</text>
<text x="193.4" y="119.6">Total cap. = 1uF+6.2uF</text>
<text x="179.7" y="122.4">L close to chip</text>
<text x="193.4" y="130.4">VS1 sense to Cap</text>
<text x="179.7" y="143">L close to chip</text>
<text x="193.4" y="151">VS2 sense to Cap</text>
<text x="179.7" y="158">L close to chip</text>
<text x="179.7" y="174.5">L close to chip</text>
<text x="72.7" y="188.2">All Buck Input Cap close to chip</text>
</g>
<text font-size="1.8" fill="#ff0080" x="211.2" y="112.7">Note: 20-1</text>
<text font-size="1.4" x="235.9" y="192.6">Design Name</text>
<g font-size="1.2" fill="#000080">
<text x="102.9" y="9.4">U701A</text>
<text x="102.9" y="10.7">U / MT6358W / A_1</text>
<text x="57.6" y="18.3">R701</text>
<text x="57.6" y="23.9">1;5%;0201</text>
<text x="70.2" y="25.1">SG701</text>
<text x="83.1" y="24.4">C702</text>
<text x="83.1" y="26.1">1.0UF;20%;6.3V;0201</text>
<text x="70.4" y="30.6">SINGLE-GND-L4</text>
<text x="164.6" y="31.3">L701</text>
<text x="70.2" y="38.9">SG702</text>
<text x="83.1" y="38.1">C701</text>
<text x="83.1" y="39.8">10uF;20%;6.3V;0402</text>
<text x="163.2" y="36.2">0.47uH;20%;2016</text>
<text x="207.2" y="40.2">C712</text>
<text x="207.2" y="41.9">NF_10uF;20%;6.3V;0402</text>
<text x="70.4" y="44.3">SINGLE-GND-L4</text>
<text x="163.2" y="47.1">L702</text>
<text x="163.2" y="52.7">0.47UH;20%;2016</text>
<text x="70.2" y="55.3">SG703</text>
<text x="83.1" y="54.6">C703</text>
<text x="83.1" y="56.3">10uF;20%;6.3V;0402</text>
<text x="70.4" y="60.8">SINGLE-GND-L4</text>
<text x="164.6" y="65.6">L703</text>
<text x="70.2" y="71.8">SG704</text>
<text x="83.1" y="71.1">C704</text>
<text x="163.2" y="70.5">0.47uH;20%;2016</text>
<text x="70.4" y="77.3">SINGLE-GND-L4</text>
<text x="83.1" y="72.7">10uF;20%;6.3V;0402</text>
<text x="164.6" y="83.4">L704</text>
<text x="161.8" y="87.5">1.0UH;20%;2016</text>
<text x="70.2" y="91">SG705</text>
<text x="83.1" y="90.3">C705</text>
<text x="83.1" y="91.9">4.7uF;20%;6.3V;0402</text>
<text x="70.4" y="96.4">SINGLE-GND-L4</text>
<text x="164.6" y="101.3">L705</text>
<text x="161.8" y="105.4">1.0UH;20%;2016</text>
<text x="70.2" y="108.8">SG706</text>
<text x="83.1" y="108.1">C706</text>
<text x="83.1" y="109.8">10uF;20%;6.3V;0402</text>
<text x="202.4" y="108.1">C707</text>
<text x="202.4" y="109.8">2.2uF;20%;6.3V;0402</text>
<text x="70.4" y="114.3">SINGLE-GND-L4</text>
<text x="163.2" y="119.8">L706</text>
<text x="83.1" y="125.9">C708</text>
<text x="163.2" y="125.4">1.0uH;20%;2016</text>
<text x="70.2" y="126.6">SG707</text>
<text x="83.1" y="127.6">4.7uF;20%;6.3V;0402</text>
<text x="70.4" y="132.1">SINGLE-GND-L4</text>
<text x="163.2" y="140.3">L707</text>
<text x="69.5" y="148.6">SG708</text>
<text x="83.1" y="147.9">C709</text>
<text x="83.1" y="149.5">4.7uF;20%;6.3V;0402</text>
<text x="163.2" y="146">1.0uH;20%;2016</text>
<text x="69.7" y="154.1">SINGLE-GND-L4</text>
<text x="163.2" y="155.4">L708</text>
<text x="163.2" y="161">0.47UH;20%;2016</text>
<text x="70.9" y="165">SG709</text>
<text x="83.1" y="164.3">C710</text>
<text x="83.1" y="166">10uF;20%;6.3V;0402</text>
<text x="71" y="170.5">SINGLE-GND-L4</text>
<text x="163.2" y="171.9">L709</text>
<text x="163.2" y="177.5">1.0uH;20%;2016</text>
<text x="70.9" y="181.5">SG710</text>
<text x="83.1" y="180.8">C711</text>
<text x="83.1" y="182.5">4.7uF;20%;6.3V;0402</text>
<text x="205.2" y="180.1">C713</text>
<text x="205.2" y="181.8">NF_10uF;20%;6.3V;0402</text>
<text x="71" y="187">SINGLE-GND-L4</text>
</g>
<g font-size="1.2" fill="#f00">
<text x="2.3" y="20.9">[8,9,13,15,32,37,40,41,42,43,44,48]</text>
<text x="24.3" y="20.9">VSYS</text>
<text x="82.5" y="20.1">VSYS_SMPS</text>
<text x="82.5" y="27">GND_SMPS</text>
<text x="152.5" y="34">VPROC11</text>
<text x="214.6" y="34.2">DVDD_PROC_B</text>
<text x="225.7" y="34.2">[1]</text>
<text x="82.5" y="40.7">GND_VPROC11</text>
<text x="182.4" y="40.1">DVDD_PROC_B_PMIC_FB</text>
<text x="199.7" y="40.1">[1]</text>
<text x="182.4" y="42.8">DVDD_PROC_B_PMIC_GND</text>
<text x="200.9" y="42.8">[1]</text>
<text x="152.5" y="50.5">VPROC12</text>
<text x="214.6" y="50.6">DVDD_PROC_L</text>
<text x="225.6" y="50.6">[1]</text>
<text x="82.5" y="57.1">GND_VPROC12</text>
<text x="182.4" y="56.6">DVDD_PROC_L_PMIC_FB</text>
<text x="182.4" y="59.3">DVDD_PROC_L_PMIC_GND</text>
<text x="199.5" y="56.6">[1]</text>
<text x="200.8" y="59.3">[1]</text>
<text x="152.5" y="66.9">VCORE</text>
<text x="214.6" y="68.5">DVDD_CORE</text>
<text x="224.2" y="68.5">[1,2]</text>
<text x="82.5" y="73.6">GND_VCORE</text>
<text x="182.4" y="75.7">DVDD_CORE_PMIC_FB</text>
<text x="198.1" y="75.7">[1]</text>
<text x="182.4" y="78.5">DVDD_CORE_PMIC_GND</text>
<text x="199.4" y="78.5">[1]</text>
<text x="152.5" y="86.1">VMODEM</text>
<text x="214.6" y="86.3">DVDD_MODEM</text>
<text x="225.2" y="86.3">[1]</text>
<text x="82.5" y="92.8">GND_VMODEM</text>
<text x="182.4" y="92.2">DVDD_MODEM_PMIC_FB</text>
<text x="182.4" y="95">DVDD_MODEM_PMIC_GND</text>
<text x="199.1" y="92.2">[1]</text>
<text x="200.3" y="95">[1]</text>
<text x="152.5" y="104">VPA</text>
<text x="214.6" y="104.1">VPA_PMU</text>
<text x="222" y="104.1">[67]</text>
<text x="82.5" y="110.6">GND_VPA</text>
<text x="152.5" y="121.8">VS1</text>
<text x="214.6" y="123.3">VS1_PMU</text>
<text x="221.9" y="123.3">[7,8,15]</text>
<text x="82.5" y="128.4">GND_VS1</text>
<text x="183.8" y="130.6">VS1_PMU</text>
<text x="191" y="130.6">[7,</text>
<text x="192.3" y="130.6">8,15]</text>
<text x="152.5" y="142.4">VS2</text>
<text x="214.6" y="143.9">VS2_PMU</text>
<text x="221.9" y="143.9">[7,8,32,41]</text>
<text x="82.5" y="150.4">GND_VS2</text>
<text x="183.8" y="151.2">VS2_PMU</text>
<text x="191" y="151.2">[7,</text>
<text x="192.3" y="151.2">8,32,41]</text>
<text x="152.5" y="157.5">VGPU</text>
<text x="214.6" y="159">DVDD_GPU</text>
<text x="223.2" y="159">[1]</text>
<text x="82.5" y="166.8">GND_VGPU</text>
<text x="182.4" y="166.3">DVDD_GPU_PMIC_FB</text>
<text x="197.2" y="166.3">[1]</text>
<text x="182.4" y="169">DVDD_GPU_PMIC_GND</text>
<text x="198.4" y="169">[1]</text>
<text x="152.5" y="175.3">VDRAM1</text>
<text x="214.6" y="175.5">EMI_VDD2</text>
<text x="222.4" y="175.5">[1,8,17,18]</text>
<text x="82.5" y="183.3">GND_VDRAM1</text>
<text x="182.4" y="182.7">EMI_VDD2_FB</text>
<text x="182.4" y="185.5">EMI_VDD2_GND</text>
<text x="192.6" y="182.7">[17]</text>
<text x="193.8" y="185.5">[17]</text>
</g>
<g font-size="1.2">
<text x="101.8" y="20.3">E2</text>
<text x="68.3" y="27.1">1</text>
<text x="75" y="27.1">2</text>
<text x="101.8" y="27.1">E1</text>
<text x="101.8" y="34">A6</text>
<text x="101.8" y="35.3">B6</text>
<text x="147.7" y="34">A7</text>
<text x="147.7" y="35.3">B7</text>
<text x="68.3" y="40.9">1</text>
<text x="75" y="40.9">2</text>
<text x="101.8" y="39.5">A8</text>
<text x="101.8" y="40.9">B8</text>
<text x="147.7" y="39.5">D6</text>
<text x="147.7" y="42.2">D7</text>
<text x="168.7" y="47.6">803401000931</text>
<text x="101.1" y="50.4">A10</text>
<text x="101.1" y="51.8">B10</text>
<text x="147.7" y="51.8">A9</text>
<text x="147.7" y="50.4">B9</text>
<text x="68.3" y="57.3">1</text>
<text x="75" y="57.3">2</text>
<text x="101.7" y="55.9">D8</text>
<text x="101.7" y="57.3">D9</text>
<text x="147.7" y="58.7">D10</text>
<text x="147.7" y="55.9">E9</text>
<text x="101.1" y="66.9">A15</text>
<text x="101.1" y="68.3">B15</text>
<text x="147.7" y="66.9">A14</text>
<text x="147.7" y="68.3">B14</text>
<text x="68.3" y="73.7">1</text>
<text x="75" y="73.7">2</text>
<text x="101.1" y="73.7">A13</text>
<text x="101.1" y="72.4">B13</text>
<text x="147.7" y="77.9">B16</text>
<text x="147.7" y="75.1">C16</text>
<text x="101.1" y="86.1">F14</text>
<text x="147.7" y="86.1">F15</text>
<text x="147.7" y="87.5">F16</text>
<text x="68.3" y="93">1</text>
<text x="75" y="93">2</text>
<text x="100.9" y="93">G15</text>
<text x="100.9" y="94.3">G16</text>
<text x="147.7" y="91.6">D15</text>
<text x="147.7" y="94.3">E14</text>
<text x="101.8" y="103.9">A5</text>
<text x="147.7" y="103.9">A4</text>
<text x="68.3" y="110.8">1</text>
<text x="75" y="110.8">2</text>
<text x="101.8" y="109.4">B4</text>
<text x="147.7" y="108">D5</text>
<text x="101.7" y="123.1">C1</text>
<text x="101.8" y="121.8">B1</text>
<text x="147.7" y="121.8">A2</text>
<text x="147.7" y="123.1">B2</text>
<text x="68.3" y="128.6">1</text>
<text x="75" y="128.6">2</text>
<text x="101.8" y="127.3">A3</text>
<text x="101.8" y="128.6">B3</text>
<text x="147.7" y="130">E7</text>
<text x="101.1" y="143.7">K15</text>
<text x="147.7" y="142.3">L15</text>
<text x="147.7" y="143.7">L16</text>
<text x="101.1" y="145.1">K16</text>
<text x="101.2" y="149.2">L14</text>
<text x="67.6" y="150.6">1</text>
<text x="74.3" y="150.6">2</text>
<text x="147.7" y="150.6">D16</text>
<text x="101.1" y="160.1">A11</text>
<text x="101.1" y="161.5">B11</text>
<text x="147.7" y="158.8">A12</text>
<text x="147.7" y="157.4">B12</text>
<text x="69" y="167">1</text>
<text x="75.7" y="167">2</text>
<text x="101" y="165.7">D12</text>
<text x="101" y="167">D13</text>
<text x="147.7" y="165.7">D14</text>
<text x="147.7" y="168.4">C15</text>
<text x="101.3" y="176.6">J16</text>
<text x="147.7" y="175.3">J15</text>
<text x="69" y="183.5">1</text>
<text x="75.7" y="183.5">2</text>
<text x="101" y="180.7">H15</text>
<text x="147.7" y="182.1">D11</text>
<text x="147.7" y="184.9">E12</text>
<text x="223.5" y="188.3">Title</text>
<text x="262.5" y="188.3">REV: V10</text>
<text x="223.5" y="192.4">DOCUMENT NO.:</text>
<text x="223.5" y="196.6">DEPARTMENT:</text>
<text x="235.9" y="196.6">WINGTECH-SH</text>
<text x="253.7" y="196.6">DESIGNER:</text>
<text x="261.9" y="196.6">LIUFENGLEI</text>
<text x="262.5" y="192.4">Size</text>
<text x="266.6" y="192.4">C</text>
<text x="223.7" y="204.3">Date:</text>
<text x="230.4" y="204.3">Thursday, May 30, 2019</text>
<text x="253.7" y="204.3">Sheet</text>
<text x="260.6" y="204.3">9</text>
<text x="264.7" y="204.3">of</text>
<text x="268.8" y="204.3">65</text>
</g>
<g font-size="1.2" fill="#004080">
<text x="104.9" y="21.2">VSYS_SMPS</text>
<text x="104.9" y="28">GND_SMPS</text>
<text x="104.9" y="34.9">VSYS_VPROC11_1</text>
<text x="139" y="34.9">VPROC11_1</text>
<text x="104.9" y="36.2">VSYS_VPROC11_2</text>
<text x="104.9" y="40.3">GND_VPROC11-1</text>
<text x="104.9" y="41.7">GND_VPROC11_2</text>
<text x="138.1" y="40.3">VPROC11_FB</text>
<text x="139" y="36.2">VPROC11_2</text>
<text x="134.7" y="43.1">GND_VPROC11_FB</text>
<text x="104.9" y="51.3">VSYS_VPROC12_1</text>
<text x="104.9" y="52.7">VSYS_VPROC12_2</text>
<text x="139" y="52.7">VPROC12_2</text>
<text x="139" y="51.3">VPROC12_1</text>
<text x="104.9" y="56.8">GND_VPROC12_1</text>
<text x="104.9" y="58.2">GND_VPROC12_2</text>
<text x="134.7" y="59.6">GND_VPROC12_FB</text>
<text x="138.1" y="56.8">VPROC12_FB</text>
<text x="104.9" y="67.8">VSYS_VCORE_1</text>
<text x="104.9" y="69.2">VSYS_VCORE_2</text>
<text x="140.3" y="67.8">VCORE_1</text>
<text x="140.3" y="69.2">VCORE_2</text>
<text x="104.9" y="74.6">GND_VCORE_2</text>
<text x="104.9" y="73.3">GND_VCORE_1</text>
<text x="139.4" y="76">VCORE_FB</text>
<text x="136" y="78.7">GND_VCORE_FB</text>
<text x="104.9" y="87">VSYS_VMODEM</text>
<text x="139.3" y="87">VMODEM_1</text>
<text x="139.3" y="88.3">VMODEM_2</text>
<text x="104.9" y="93.9">GND_VMODEM_1</text>
<text x="104.9" y="95.2">GND_VMODEM_2</text>
<text x="135" y="95.2">GND_VMODEM_FB</text>
<text x="138.4" y="92.5">VMODEM_FB</text>
<text x="104.9" y="104.8">VSYS_VPA</text>
<text x="143.6" y="104.8">VPA</text>
<text x="104.9" y="110.3">GND_VPA</text>
<text x="141.4" y="108.9">VPA_FB</text>
<text x="104.9" y="122.6">VSYS_VS1_1</text>
<text x="104.9" y="124">VSYS_VS1_2</text>
<text x="142.4" y="122.6">VS1_1</text>
<text x="142.4" y="124">VS1_2</text>
<text x="104.9" y="128.1">GND_VS1_1</text>
<text x="104.9" y="129.5">GND_VS1_2</text>
<text x="141.5" y="130.9">VS1_FB</text>
<text x="142.4" y="143.2">VS2_1</text>
<text x="104.9" y="144.6">VSYS_VS2_1</text>
<text x="104.9" y="146">VSYS_VS2_2</text>
<text x="142.4" y="144.6">VS2_2</text>
<text x="104.9" y="150.1">GND_VS2</text>
<text x="141.5" y="151.5">VS2_FB</text>
<text x="104.9" y="161">VSYS_VGPU_1</text>
<text x="141.2" y="159.7">VGPU_2</text>
<text x="141.2" y="158.3">VGPU_1</text>
<text x="104.9" y="166.5">GND_VGPU_1</text>
<text x="104.9" y="167.9">GND_VGPU_2</text>
<text x="104.9" y="162.4">VSYS_VGPU_2</text>
<text x="140.3" y="166.5">VGPU_FB</text>
<text x="136.9" y="169.3">GND_VGPU_FB</text>
<text x="104.9" y="177.5">VSYS_VDRAM1</text>
<text x="141" y="176.1">VDRAM1</text>
<text x="104.9" y="181.6">GND_VDRAM1</text>
<text x="135.3" y="185.8">GND_VDRAM1_FB</text>
<text x="138.8" y="183">VDRAM1_FB</text>
</g>
<g font-size="1.2" fill="#f0f">
<text x="204.1" y="33.7">0.8V 5000mA</text>
<text x="156.3" y="39.4">4mil</text>
<text x="156.3" y="42.2">4mil</text>
<text x="204.3" y="50.2">0.8V 5000mA</text>
<text x="156.3" y="58.6">4mil</text>
<text x="156.3" y="55.9">4mil</text>
<text x="204.6" y="67.9">0.8V 5000mA</text>
<text x="156.3" y="77.8">4mil</text>
<text x="156.3" y="75.1">4mil</text>
<text x="203.8" y="85.8">0.8V 3250mA</text>
<text x="156.3" y="94.3">4mil</text>
<text x="156.3" y="91.5">4mil</text>
<text x="200.6" y="103.9">0.5V 1000mA</text>
<text x="203.9" y="122.9">2V 2000mA</text>
<text x="203.6" y="143.5">1.35V 2000mA</text>
<text x="204.4" y="158.6">0.8V 5000mA</text>
<text x="156.3" y="165.6">4mil</text>
<text x="156.3" y="168.3">4mil</text>
<text x="198" y="174.9">1.125V/1.225V 2000mA</text>
<text x="156.3" y="184.8">4mil</text>
<text x="156.3" y="182">4mil</text>
</g>
<g font-size="1.1" fill="#f0f">
<text x="155" y="37.9">differential and shielding</text>
<text x="155" y="54.4">differential and shielding</text>
<text x="156.3" y="73.6">differential and shielding</text>
<text x="156.3" y="90">differential and shielding</text>
<text x="155" y="164.1">differential and shielding</text>
<text x="155" y="180.6">differential and shielding</text>
</g>
<g font-size="1">
<text x="28.8" y="1">5</text>
<text x="83.6" y="1">4</text>
<text x="138.5" y="1">3</text>
<text x="193.4" y="1">2</text>
<text x="248.2" y="1">1</text>
<text x=".3" y="27.9">D</text>
<text x="276" y="27.9">D</text>
<text x=".3" y="79.4">C</text>
<text x="276" y="79.4">C</text>
<text x=".3" y="130.8">B</text>
<text x="276" y="130.8">B</text>
<text x=".3" y="182.2">A</text>
<text x="276" y="182.2">A</text>
<text x="28.8" y="208.1">5</text>
<text x="83.6" y="208.1">4</text>
<text x="138.5" y="208.1">3</text>
<text x="193.4" y="208.1">2</text>
<text x="248.2" y="208.1">1</text>
</g>
</svg>
